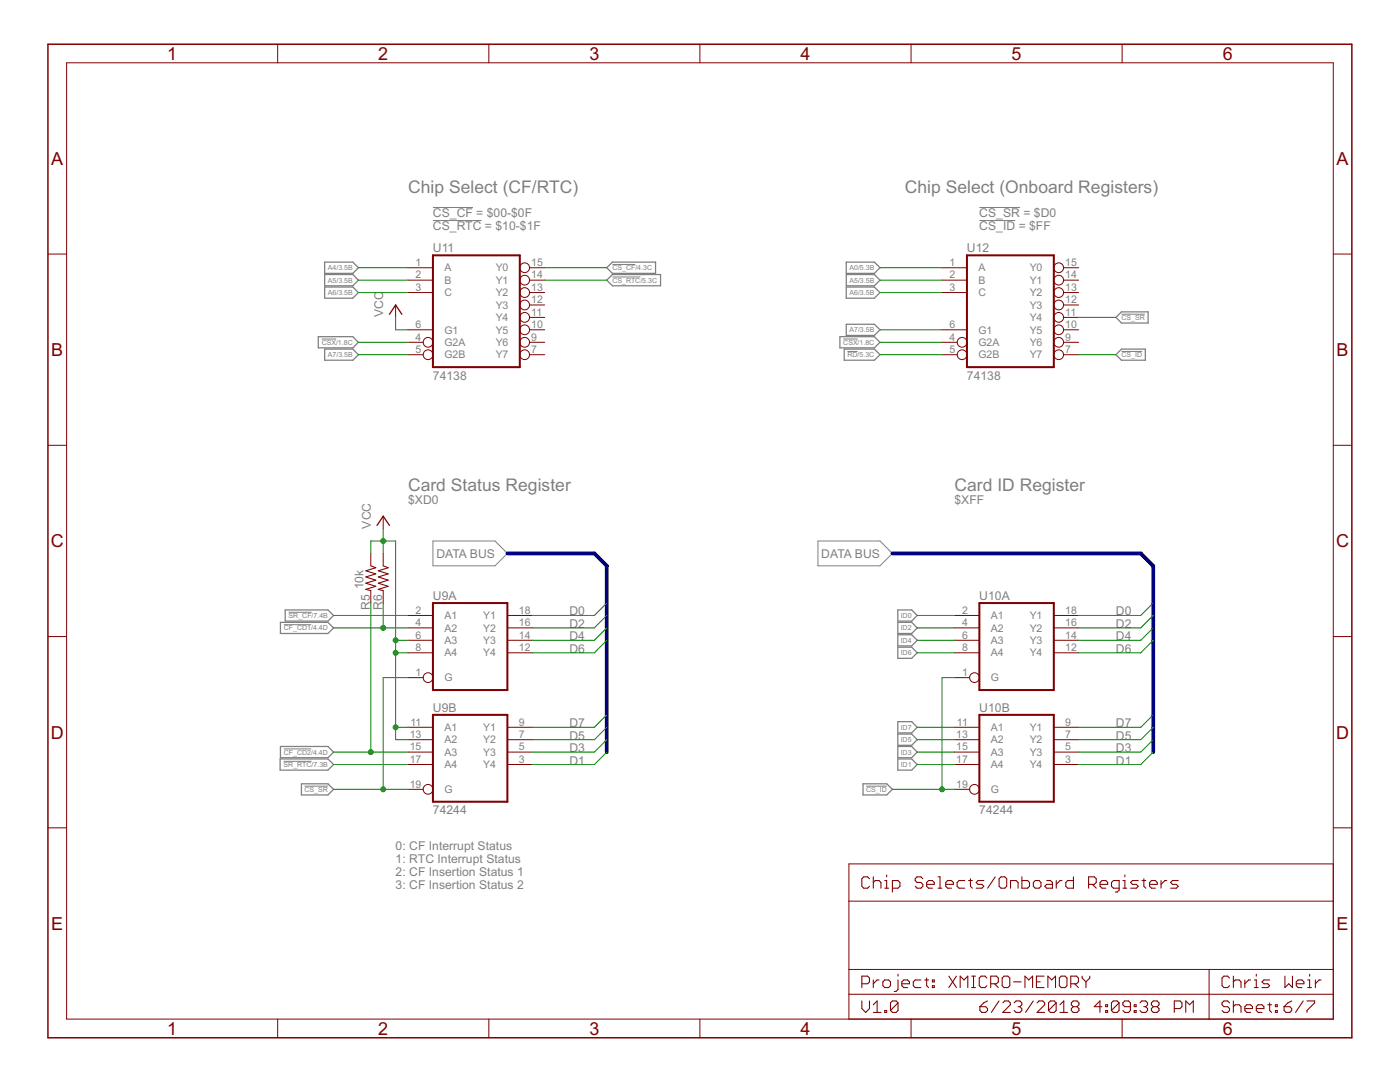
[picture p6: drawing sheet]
<svg xmlns="http://www.w3.org/2000/svg" width="279mm" height="216mm" viewBox="0 0 279 216" stroke-linecap="round" stroke-linejoin="round" font-family="sans-serif">
<g fill="none" stroke="#808080" stroke-width=".2">
<path d="M86.4 41.4h8M86.4 44h9.7M122.2 52.8h4.6M122.2 55.3h5.6M195.5 41.4h8.1M195.5 44h7.1M64.2 67.6h2.9M168.3 67.6h2.9M169.1 70.1h2.1M223.8 70.1h4.1M223.8 62.7h4.7M86.4 107.9h12.4l2.5 2.5-2.5 2.5h-12.4z"/>
<path d="M163.2 107.9h12.4l2.5 2.5-2.5 2.5h-12.4zM56.6 124.7h5.5M57.6 122.2h4.6M56.6 151.9h5.6M56.6 149.4h5.5M60.8 156.9h4.6M172.8 156.9h4.2"/>
</g>
<g fill="none" stroke="#808080" stroke-width=".25">
<path d="M64.8 52.3h5.6l1.1 1.1-1.1 1.1h-5.6zM64.8 54.8h5.6l1.1 1.1-1.1 1.1h-5.6zM64.8 57.3h5.6l1.1 1.1-1.1 1.1h-5.6zM121.1 55.9l1.1-1.1h9.6v2.2h-9.6zM121.1 53.4l1.1-1.1h8.6v2.2h-8.6zM168.9 52.3h5.6l1.1 1.1-1.1 1.1h-5.6zM168.9 54.8h5.6l1.1 1.1-1.1 1.1h-5.6zM168.9 57.3h5.6l1.1 1.1-1.1 1.1h-5.6zM63.5 67.2h6.9l1.1 1.1-1.1 1.1h-6.9zM64.8 69.7h5.6l1.1 1.1-1.1 1.1h-5.6zM167.6 67.2h6.9l1.1 1.1-1.1 1.1h-6.9zM168.5 69.7h6l1.1 1.1-1.1 1.1h-6z"/>
<path d="M168.9 64.7h5.6l1.1 1.1-1.1 1.1h-5.6zM222.7 63.3l1.1-1.1h5.3v2.3h-5.3zM223.8 69.7h4.8v2.2h-4.8l-1.1-1.1zM56 124.2h9.4l1.2 1.1-1.2 1.1h-9.4zM56.9 121.7h8.5l1.2 1.1-1.2 1.1h-8.5zM179.2 129.1h2.7l1.1 1.2-1.1 1.1h-2.7zM179.2 121.7h2.7l1.1 1.1-1.1 1.1h-2.7zM179.2 124.2h2.7l1.1 1.1-1.1 1.1h-2.7zM179.2 126.7h2.7l1.1 1.1-1.1 1.1h-2.7zM55.9 151.4h9.5l1.2 1.1-1.2 1.2h-9.5zM56 148.9h9.4l1.2 1.2-1.2 1.1h-9.4zM60.2 156.4h5.2l1.2 1.1-1.2 1.1h-5.2z"/>
<path d="M172.2 156.4h4.8l1.1 1.1-1.1 1.1h-4.8zM179.2 144h2.7l1.1 1.1-1.1 1.1h-2.7zM179.2 146.5h2.7l1.1 1.1-1.1 1.1h-2.7zM179.2 148.9h2.7l1.1 1.2-1.1 1.1h-2.7zM179.2 151.4h2.7l1.1 1.1-1.1 1.2h-2.7z"/>
</g>
<path d="M9.6 8.8h260.2v198.3h-260.2z" fill="none" stroke="#800000" stroke-width=".3"/>
<g fill="none" stroke="#800000" stroke-width=".2">
<path d="M13.3 12.5h252.8v190.8h-252.8zM55.4 8.8v3.7M97.6 8.8v3.7M139.7 8.8v3.7M181.8 8.8v3.7M223.9 8.8v3.7M9.6 50.7h3.7M81.4 53.4h5M81.4 55.9h5M81.4 58.4h5M105.7 53.4h3M105.7 55.9h3"/>
<path d="M105.7 58.4h3M188 53.4h5M188 55.9h5M188 58.4h5M212.3 53.4h3M212.3 55.9h3M212.3 58.4h3M266.1 50.7h3.7M79 60.9v2.4M81.4 68.3h3.1M81.4 70.8h3.1M81.4 65.8h5"/>
<path d="M105.7 68.3h3M105.7 70.8h3M105.7 65.8h3M105.7 63.3h3M105.7 60.9h3M188 68.3h3M188 70.8h3M188 65.8h5M212.3 68.3h3M212.3 70.8h3M212.3 65.8h3M212.3 63.3h3"/>
<path d="M212.3 60.9h3M9.6 88.9h3.7M266.1 88.9h3.7M74 110.4v2.5M74 117.9v2.4M76.5 103v2.5M76.5 110.4v2.5M76.5 117.9v2.4M9.6 127h3.7M81.4 135.2h3.1M81.4 122.8h5M81.4 125.3h5"/>
<path d="M81.4 127.8h5M81.4 130.3h5M101.3 122.8h4.9M101.3 125.3h4.9M101.3 127.8h4.9M101.3 130.3h4.9M190.5 135.2h3M190.5 122.8h5M190.5 125.3h5M190.5 127.8h5M190.5 130.3h5M210.3 122.8h5"/>
<path d="M210.3 125.3h5M210.3 127.8h5M210.3 130.3h5M266.1 127h3.7M81.4 157.5h3.1M81.4 145.1h5M81.4 147.6h5M81.4 150.1h5M81.4 152.5h5M101.3 145.1h4.9M101.3 147.6h4.9M101.3 150.1h4.9"/>
<path d="M101.3 152.5h4.9M190.5 157.5h3M190.5 145.1h5M190.5 147.6h5M190.5 150.1h5M190.5 152.5h5M210.3 145.1h5M210.3 147.6h5M210.3 150.1h5M210.3 152.5h5M9.6 165.2h3.7M169.4 179.8h96.7"/>
<path d="M266.1 165.2h3.7M266.1 172.4h-96.7v30.9M169.4 193.4h96.7M169.4 198.4h96.7M241.3 193.4v9.9M55.4 203.3v3.8M97.6 203.3v3.8M139.7 203.3v3.8M181.8 203.3v3.8M223.9 203.3v3.8"/>
<circle cx="104.7" cy="53.4" r=".97"/>
<circle cx="104.7" cy="58.4" r=".97"/>
<circle cx="104.7" cy="55.9" r=".97"/>
<circle cx="211.3" cy="58.4" r=".97"/>
<circle cx="211.3" cy="55.9" r=".97"/>
<circle cx="211.3" cy="53.4" r=".97"/>
<circle cx="85.4" cy="68.3" r=".97"/>
<circle cx="85.4" cy="70.8" r=".97"/>
<circle cx="104.7" cy="63.3" r=".97"/>
<circle cx="104.7" cy="70.8" r=".97"/>
<circle cx="104.7" cy="68.3" r=".97"/>
<circle cx="104.7" cy="65.8" r=".97"/>
<circle cx="104.7" cy="60.9" r=".97"/>
<circle cx="192" cy="68.3" r=".97"/>
<circle cx="192" cy="70.8" r=".97"/>
<circle cx="211.3" cy="60.9" r=".97"/>
<circle cx="211.3" cy="68.3" r=".97"/>
<circle cx="211.3" cy="65.8" r=".97"/>
<circle cx="211.3" cy="63.3" r=".97"/>
<circle cx="211.3" cy="70.8" r=".97"/>
<circle cx="85.4" cy="135.2" r=".97"/>
<circle cx="194.5" cy="135.2" r=".97"/>
<circle cx="85.4" cy="157.5" r=".97"/>
<circle cx="194.5" cy="157.5" r=".97"/>
</g>
<g fill="none" stroke="#800000" stroke-width=".21">
<path d="M74 112.9l1 .4-2 .6 2 .6-2 .6 2 .7-2 .6 2 .6-2 .6 1 .3M76.5 112.9l1 .4-2 .6 2 .6-2 .6 2 .7-2 .6 2 .6-2 .6 1 .3M173.5 175.3l-.4-.3h-.7l-.4 .3v1.5l.4 .4h.7l.4-.4M174.3 176.1l.4-.4h.7l.4 .4v1.1M174.3 175v2.2M176.6 177.2h.7M176.6 175.7h.4v1.5M177 174.6v.4M178.1 177.2h1.1l.4-.4v-.7l-.4-.4h-1.1v2.3M184.2 175.3l-.4-.3h-.8l-.4 .3v.4l.4 .4h.8l.4 .4v.3l-.4 .4h-.8l-.4-.4M184.9 176.5h1.6v-.4l-.4-.4h-.8l-.4 .4v.7l.4 .4h.8M187.2 175h.4v2.2"/>
<path d="M187.2 177.2h.8M188.7 176.5h1.6v-.4l-.4-.4h-.8l-.4 .4v.7l.4 .4h.8M192.5 175.7h-1.1l-.4 .4v.7l.4 .4h1.1M193.3 175.7h.8M193.7 175.3v1.5l.4 .4M196.3 175.7h-1.1l-.4 .4 .4 .4h.8l.3 .3-.3 .4h-1.2M198.6 175l-1.5 2.2M199.8 175h.7l.4 .3v1.5l-.4 .4h-.7l-.4-.4v-1.5zM201.7 177.2v-1.5h1.1l.4 .4v1.1M203.9 175v2.2h1.2l.4-.4v-.7l-.4-.4h-1.2M206.2 176.1l.4-.4h.8l.4 .4v.7l-.4 .4h-.8l-.4-.4zM208.9 175.7h.8l.3 .4v1.1h-1.1l-.4-.4 .4-.3h1.1"/>
<path d="M210.8 175.7v1.5M211.9 175.7h-.3l-.8 .8M214.2 175v2.2h-1.1l-.4-.4v-.7l.4-.4h1.1M217.3 176.5h1.1l.4-.4v-.8l-.4-.3h-1.1v2.2M218 176.5l.8 .7M219.5 176.5h1.6v-.4l-.4-.4h-.8l-.4 .4v.7l.4 .4h.8M223.4 177.2h-1.2l-.4-.4v-.7l.4-.4h1.2v1.9l-.4 .4h-.4M224.1 177.2h.8M224.1 175.7h.4v1.5M224.5 174.6v.4M227.2 175.7h-1.2l-.4 .4 .4 .4h.8l.4 .3-.4 .4h-1.2M227.9 175.7h.8"/>
<path d="M228.3 175.3v1.5l.4 .4M229.4 176.5h1.5v-.4l-.3-.4h-.8l-.4 .4v.7l.4 .4h.8M231.7 175.7v1.5M232.9 175.7h-.4l-.8 .8M235.1 175.7h-1.1l-.4 .4 .4 .4h.8l.3 .3-.3 .4h-1.2M172 196.3h1.1l.4-.4v-.7l-.4-.4h-1.1v2.3M172 199.7v1.6l.8 .7 .7-.7v-1.6M174.3 195.5v1.6M175.4 195.5h-.4l-.7 .8M176.6 195.5h.7l.4 .4v.8l-.4 .4h-.7l-.4-.4v-.8zM179.2 195.5v1.9l-.4 .4h-.3M179.2 194.4v.4"/>
<path d="M180 196.3h1.5v-.4l-.4-.4h-.7l-.4 .4v.8l.4 .4h.7M183.8 195.5h-1.2l-.3 .4v.8l.3 .4h1.2M184.6 195.5h.7M184.9 195.2v1.5l.4 .4M186.1 195.5h.4v.4h-.4zM186.1 196.7h.4v.4h-.4zM189.4 194.8l1.5 2.3M190.9 194.8l-1.5 2.3M191.6 197.1v-2.3l.8 .7 .7-.7v2.3M193.9 194.8h.8M193.9 197.1h.8M194.3 194.8v2.3"/>
<path d="M197 195.2l-.4-.4h-.8l-.4 .4v1.5l.4 .4h.8l.4-.4M197.1 199.7l-.8 .4-.7 .8M197.7 196.3h1.2l.3-.4v-.7l-.3-.4h-1.2v2.3M198.5 196.3l.7 .8M199.4 199.7l-1.6 2.3M200.4 194.8h.7l.4 .4v1.5l-.4 .4h-.7l-.4-.4v-1.5zM202.3 195.9h1.5M204.6 197.1v-2.3l.7 .7 .8-.7v2.3M206.2 199.7l-1.5 2.3M206.8 195.9h.8M208.4 194.8h-1.6v2.3h1.6M209.1 197.1v-2.3l.8 .7 .8-.7v2.3"/>
<path d="M211.8 194.8h.8l.3 .4v1.5l-.3 .4h-.8l-.4-.4v-1.5zM213.7 196.3h1.1l.4-.4v-.7l-.4-.4h-1.1v2.3M214.5 196.3l.7 .8M216 194.8v.4l.7 .7M216.7 195.9v1.2M217.5 194.8v.4l-.8 .7M245.4 195.2l-.4-.4h-.7l-.4 .4v1.5l.4 .4h.7l.4-.4M246.1 195.9l.4-.4h.8l.4 .4v1.2M246.1 194.8v2.3M246.1 199.7v2.3M248.4 195.5v1.6M249.6 195.5h-.4l-.8 .8"/>
<path d="M250.3 195.5h.4v1.6M250.3 197.1h.8M250.7 194.4v.4M253.4 195.5h-1.2l-.3 .4 .3 .4h.8l.4 .4-.4 .4h-1.1M256.4 194.8v2.3l.8-.8 .7 .8v-2.3M257.8 199.7l-.8 .4-.7 .8M258.7 196.3h1.5v-.4l-.4-.4h-.7l-.4 .4v.8l.4 .4h.7M260.1 199.7l-1.5 2.3M260.8 199.7h1.6v.4l-1.6 1.5v.4M261 195.5h.4v1.6M261 197.1h.7M261.4 194.4v.4"/>
<path d="M262.5 195.5v1.6M263.7 195.5h-.4l-.8 .8M174.3 200.5l.7-.8v2.3M174.3 202h1.5M176.6 201.6h.4v.4h-.4zM179.2 200.1l-.4-.4h-.7l-.4 .4v1.5M179.2 200.1v1.5l-.4 .4h-.7l-.4-.4M179.2 200.1l-1.5 1.5M195.6 200.9h1.1l.4 .4v.3l-.4 .4h-.8l-.3-.4zM200.1 200.1l.4-.4h.8l.3 .4v.4l-1.5 1.5h1.5M202.4 200.1l.4-.4h.7l.4 .4v.4l-.4 .4M203.2 200.9h.3"/>
<path d="M203.5 200.9l.4 .4v.3l-.4 .4h-.7l-.4-.4M207 200.1l.3-.4h.8l.4 .4v.4l-1.5 1.5h1.5M210.8 200.1v1.5l-.4 .4h-.8l-.3-.4M210.8 200.1l-.4-.4h-.8l-.3 .4v1.5M210.8 200.1l-1.5 1.5M211.5 202h1.6M211.5 200.5l.8-.8v2.3M214.2 200.9l-.4 .4v.3l.4 .4h.7l.4-.4v-.3l-.4-.4M214.2 200.9l-.4-.4v-.4l.4-.4h.7l.4 .4v.4l-.4 .4M214.2 200.9h.7M219.9 200.9h-1.5l1.1-1.2v2.3M220.7 201.6h.3v.4h-.3z"/>
<path d="M220.7 200.5h.3v.4h-.3zM223.3 200.1l-.4-.4h-.7l-.4 .4v1.5M223.3 200.1v1.5l-.4 .4h-.7l-.4-.4M223.3 200.1l-1.5 1.5M225.6 200.9h-1.1l-.4-.4v-.4l.4-.4h.7l.4 .4v1.5l-.4 .4h-.7l-.4-.4M226.4 201.6h.3v.4h-.3zM226.4 200.5h.3v.4h-.3zM227.5 200.1l.4-.4h.7l.4 .4v.4l-.4 .4M228.3 200.9h.3M228.6 200.9l.4 .4v.3l-.4 .4h-.7l-.4-.4M230.2 200.9l-.4 .4v.3l.4 .4h.7l.4-.4v-.3l-.4-.4M230.2 200.9l-.4-.4v-.4l.4-.4h.7l.4 .4v.4l-.4 .4"/>
<path d="M230.2 200.9h.7M234.4 201.3h1.1l.4-.4v-.8l-.4-.4h-1.1v2.3M236.6 202v-2.3l.8 .8 .7-.8v2.3M245.4 200.1l-.4-.4h-.7l-.4 .4v.4l.4 .4h.7l.4 .4v.3l-.4 .4h-.7l-.4-.4M246.1 200.9l.4-.4h.8l.4 .4v1.1M248.4 201.3h1.6v-.4l-.4-.4h-.8l-.4 .4v.7l.4 .4h.8M250.7 201.3h1.5v-.4l-.3-.4h-.8l-.4 .4v.7l.4 .4h.8M253 200.5h.8M253.4 200.1v1.5l.4 .4M254.5 201.6h.4v.4h-.4zM254.5 200.5h.4v.4h-.4zM256.3 200.9h1.1l.4 .4v.3l-.4 .4h-.8l-.3-.4z"/>
</g>
<path d="M86.4 50.9h17.3v22.4h-17.3zM193 50.9h17.3v22.4h-17.3zM86.4 120.3h14.9v17.4h-14.9zM195.5 120.3h14.8v17.4h-14.8zM86.4 142.6h14.9v17.4h-14.9zM195.5 142.6h14.8v17.4h-14.8z" fill="none" stroke="#800000" stroke-width=".4"/>
<path d="M77.7 62.7l1.3-1.8 1.2 1.8M75.2 104.8l1.3-1.8 1.2 1.8" fill="none" stroke="#800000" stroke-width=".25"/>
<path d="M101.3 110.4h17.3l2.5 2.5v37.2M178.1 110.4h49.6l2.4 2.5v37.2" fill="none" stroke="#000080" stroke-width=".76"/>
<g fill="none" stroke="#008000" stroke-width=".2">
<path d="M71.5 58.4h9.9M71.5 55.9h9.9M71.5 53.4h9.9M108.7 55.9h12.4M108.7 53.4h12.4M175.6 58.4h12.4M175.6 55.9h12.4M175.6 53.4h12.4M71.5 70.8h9.9M71.5 68.3h9.9M79 63.3v2.5h2.4M175.6 70.8h12.4"/>
<path d="M175.6 65.8h12.4M175.6 68.3h12.4M215.3 70.8h7.4M215.3 63.3h7.4M74 110.4v-2.5h5v39.7h2.4M76.5 105.5v4.9M66.6 125.3h14.8M66.6 122.8h14.8M74 120.3v29.8M76.5 120.3v5M79 130.3h2.4M79 127.8h2.4"/>
<path d="M81.4 135.2h-4.9v22.3M121.1 127.8l-2.5 2.5h-12.4M121.1 125.3l-2.5 2.5h-12.4M121.1 122.8l-2.5 2.5h-12.4M121.1 120.3l-2.5 2.5h-12.4M183 130.3h7.5M183 127.8h7.5M183 125.3h7.5M183 122.8h7.5M190.5 135.2h-2.5v22.3M230.1 127.8l-2.4 2.5h-12.4M230.1 125.3l-2.4 2.5h-12.4"/>
<path d="M230.1 122.8l-2.4 2.5h-12.4M230.1 120.3l-2.4 2.5h-12.4M66.6 157.5h14.8M66.6 150.1h14.8M66.6 152.5h14.8M79 145.1h2.4M121.1 145.1l-2.5 2.5h-12.4M121.1 142.6l-2.5 2.5h-12.4M121.1 147.6l-2.5 2.5h-12.4M121.1 150.1l-2.5 2.4h-12.4M178.1 157.5h12.4M183 147.6h7.5"/>
<path d="M183 145.1h7.5M183 150.1h7.5M183 152.5h7.5M230.1 145.1l-2.4 2.5h-12.4M230.1 142.6l-2.4 2.5h-12.4M230.1 147.6l-2.4 2.5h-12.4M230.1 150.1l-2.4 2.4h-12.4"/>
</g>
<g fill="#008000" stroke="#008000" stroke-width=".2">
<circle cx="79" cy="145.1" r=".49"/>
<circle cx="79" cy="130.3" r=".49"/>
<circle cx="79" cy="127.8" r=".49"/>
<circle cx="76.5" cy="107.9" r=".49"/>
<circle cx="188" cy="157.5" r=".49"/>
<circle cx="76.5" cy="157.5" r=".49"/>
<circle cx="76.5" cy="125.3" r=".49"/>
<circle cx="74" cy="150.1" r=".49"/>
</g>
<g font-size="4" fill="#800000">
<text x="33.4" y="11.9">1</text>
<text x="75.5" y="11.9">2</text>
<text x="117.6" y="11.9">3</text>
<text x="159.8" y="11.9">4</text>
<text x="201.9" y="11.9">5</text>
<text x="244" y="11.9">6</text>
<text x="10.2" y="32.9">A</text>
<text x="266.8" y="32.9">A</text>
<text x="10.2" y="71.1">B</text>
<text x="266.8" y="71.1">B</text>
<text x="10.1" y="109.2">C</text>
<text x="266.6" y="109.2">C</text>
<text x="10.1" y="147.4">D</text>
<text x="266.6" y="147.4">D</text>
<text x="10.2" y="185.5">E</text>
<text x="266.8" y="185.5">E</text>
<text x="33.4" y="206.5">1</text>
<text x="75.5" y="206.5">2</text>
<text x="117.6" y="206.5">3</text>
<text x="159.8" y="206.5">4</text>
<text x="201.9" y="206.5">5</text>
<text x="244" y="206.5">6</text>
</g>
<g font-size="3.9" fill="#808080">
<text x="81.4" y="38.6">Chip Select (CF/RTC)</text>
<text x="180.6" y="38.6">Chip Select (Onboard Registers)</text>
<text x="81.4" y="98">Card Status Register</text>
<text x="190.5" y="98">Card ID Register</text>
</g>
<g font-size="2.7" fill="#808080">
<text x="86.4" y="43.4">CS_CF = $00-$0F</text>
<text x="86.4" y="46">CS_RTC = $10-$1F</text>
<text x="195.4" y="43.4">CS_SR = $D0</text>
<text x="195.4" y="46">CS_ID = $FF</text>
<text x="86.4" y="50.3">U11</text>
<text x="193" y="50.3">U12</text>
<text x="76.5" y="63.3" transform="rotate(-90 76.5 63.3)">VCC</text>
<text x="86.4" y="75.7">74138</text>
<text x="193" y="75.7">74138</text>
<text x="81.4" y="100.5">$XD0</text>
<text x="190.5" y="100.5">$XFF</text>
<text x="74" y="105.5" transform="rotate(-90 74 105.5)">VCC</text>
<text x="87.1" y="111.3">DATA BUS</text>
<text x="163.9" y="111.3">DATA BUS</text>
<text x="72.5" y="117.6" transform="rotate(-90 72.5 117.6)">10k</text>
<text x="86.4" y="119.7">U9A</text>
<text x="195.4" y="119.7">U10A</text>
<text x="73.8" y="121.7" transform="rotate(-90 73.8 121.7)">R5</text>
<text x="76.3" y="121.7" transform="rotate(-90 76.3 121.7)">R6</text>
<text x="113.7" y="125.3">D2</text>
<text x="113.7" y="122.8">D0</text>
<text x="222.7" y="125.3">D2</text>
<text x="222.7" y="122.8">D0</text>
<text x="113.7" y="130.2">D6</text>
<text x="113.7" y="127.8">D4</text>
<text x="222.7" y="130.2">D6</text>
<text x="222.7" y="127.8">D4</text>
<text x="86.4" y="142">U9B</text>
<text x="195.4" y="142">U10B</text>
<text x="113.7" y="145.1">D7</text>
<text x="113.7" y="147.6">D5</text>
<text x="222.7" y="145.1">D7</text>
<text x="222.7" y="147.6">D5</text>
<text x="113.7" y="150.1">D3</text>
<text x="113.7" y="152.6">D1</text>
<text x="222.7" y="150.1">D3</text>
<text x="222.7" y="152.6">D1</text>
<text x="86.4" y="162.5">74244</text>
<text x="195.4" y="162.5">74244</text>
<text x="79" y="169.5">0: CF Interrupt Status</text>
<text x="79" y="172.1">1: RTC Interrupt Status</text>
<text x="79" y="174.7">2: CF Insertion Status 1</text>
<text x="79" y="177.3">3: CF Insertion Status 2</text>
</g>
<g font-size="2.3" fill="#808080">
<text x="83" y="53.1">1</text>
<text x="106" y="53.1">15</text>
<text x="189.5" y="53.1">1</text>
<text x="212.6" y="53.1">15</text>
<text x="83" y="55.6">2</text>
<text x="83" y="58">3</text>
<text x="88.7" y="54.2">A</text>
<text x="88.7" y="56.6">B</text>
<text x="88.7" y="59.1">C</text>
<text x="98.9" y="59.1">Y2</text>
<text x="98.9" y="56.6">Y1</text>
<text x="98.9" y="54.2">Y0</text>
<text x="106" y="58">13</text>
<text x="106" y="55.6">14</text>
<text x="189.5" y="55.6">2</text>
<text x="189.5" y="58">3</text>
<text x="195.2" y="54.2">A</text>
<text x="195.2" y="56.6">B</text>
<text x="195.2" y="59.1">C</text>
<text x="205.5" y="59.1">Y2</text>
<text x="205.5" y="56.6">Y1</text>
<text x="205.5" y="54.2">Y0</text>
<text x="212.6" y="58">13</text>
<text x="212.6" y="55.6">14</text>
<text x="83" y="65.5">6</text>
<text x="98.9" y="64.1">Y4</text>
<text x="98.9" y="61.6">Y3</text>
<text x="106" y="65.5">10</text>
<text x="106" y="63">11</text>
<text x="106" y="60.5">12</text>
<text x="189.5" y="65.5">6</text>
<text x="205.5" y="64.1">Y4</text>
<text x="205.5" y="61.6">Y3</text>
<text x="212.6" y="65.5">10</text>
<text x="212.6" y="63">11</text>
<text x="212.6" y="60.5">12</text>
<text x="83" y="67.9">4</text>
<text x="83" y="70.4">5</text>
<text x="88.7" y="69">G2A</text>
<text x="88.7" y="71.5">G2B</text>
<text x="88.7" y="66.6">G1</text>
<text x="98.9" y="71.5">Y7</text>
<text x="98.9" y="69">Y6</text>
<text x="98.9" y="66.6">Y5</text>
<text x="106" y="70.4">7</text>
<text x="106" y="67.9">9</text>
<text x="189.5" y="67.9">4</text>
<text x="189.5" y="70.4">5</text>
<text x="195.2" y="69">G2A</text>
<text x="195.2" y="71.5">G2B</text>
<text x="195.2" y="66.6">G1</text>
<text x="205.5" y="71.5">Y7</text>
<text x="205.5" y="69">Y6</text>
<text x="205.5" y="66.6">Y5</text>
<text x="212.6" y="70.4">7</text>
<text x="212.6" y="67.9">9</text>
<text x="83" y="122.5">2</text>
<text x="83" y="124.9">4</text>
<text x="88.7" y="123.6">A1</text>
<text x="96.4" y="123.6">Y1</text>
<text x="103.5" y="124.9">16</text>
<text x="103.5" y="122.5">18</text>
<text x="192" y="122.5">2</text>
<text x="192" y="124.9">4</text>
<text x="197.7" y="123.6">A1</text>
<text x="205.5" y="123.6">Y1</text>
<text x="212.6" y="124.9">16</text>
<text x="212.6" y="122.5">18</text>
<text x="83" y="127.4">6</text>
<text x="83" y="129.9">8</text>
<text x="88.7" y="126">A2</text>
<text x="88.7" y="128.5">A3</text>
<text x="88.7" y="131">A4</text>
<text x="96.4" y="131">Y4</text>
<text x="96.4" y="128.5">Y3</text>
<text x="96.4" y="126">Y2</text>
<text x="103.5" y="129.9">12</text>
<text x="103.5" y="127.4">14</text>
<text x="192" y="127.4">6</text>
<text x="192" y="129.9">8</text>
<text x="197.7" y="126">A2</text>
<text x="197.7" y="128.5">A3</text>
<text x="197.7" y="131">A4</text>
<text x="205.5" y="131">Y4</text>
<text x="205.5" y="128.5">Y3</text>
<text x="205.5" y="126">Y2</text>
<text x="212.6" y="129.9">12</text>
<text x="212.6" y="127.4">14</text>
<text x="83" y="134.9">1</text>
<text x="88.7" y="135.9">G</text>
<text x="192" y="134.9">1</text>
<text x="197.7" y="135.9">G</text>
<text x="81.8" y="147.3">13</text>
<text x="81.8" y="149.7">15</text>
<text x="81.9" y="144.8">11</text>
<text x="88.7" y="145.9">A1</text>
<text x="88.7" y="148.3">A2</text>
<text x="96.4" y="148.3">Y2</text>
<text x="96.4" y="145.9">Y1</text>
<text x="103.5" y="149.7">5</text>
<text x="103.5" y="147.3">7</text>
<text x="103.5" y="144.8">9</text>
<text x="190.8" y="147.3">13</text>
<text x="190.8" y="149.7">15</text>
<text x="191" y="144.8">11</text>
<text x="197.7" y="145.9">A1</text>
<text x="197.7" y="148.3">A2</text>
<text x="205.5" y="148.3">Y2</text>
<text x="205.5" y="145.9">Y1</text>
<text x="212.6" y="149.7">5</text>
<text x="212.6" y="147.3">7</text>
<text x="212.6" y="144.8">9</text>
<text x="81.8" y="152.2">17</text>
<text x="88.7" y="150.8">A3</text>
<text x="88.7" y="153.3">A4</text>
<text x="96.4" y="153.3">Y4</text>
<text x="96.4" y="150.8">Y3</text>
<text x="103.5" y="152.2">3</text>
<text x="190.8" y="152.2">17</text>
<text x="197.7" y="150.8">A3</text>
<text x="197.7" y="153.3">A4</text>
<text x="205.5" y="153.3">Y4</text>
<text x="205.5" y="150.8">Y3</text>
<text x="212.6" y="152.2">3</text>
<text x="81.8" y="157.2">19</text>
<text x="88.7" y="158.3">G</text>
<text x="190.8" y="157.2">19</text>
<text x="197.7" y="158.3">G</text>
</g>
<g font-size="1.6" fill="#808080">
<text x="65.4" y="53.9">A4/3.5B</text>
<text x="122.2" y="53.9">CS_CF/4.3C</text>
<text x="169.5" y="53.9">A0/5.3B</text>
<text x="65.4" y="58.9">A6/3.5B</text>
<text x="65.4" y="56.4">A5/3.5B</text>
<text x="122.2" y="56.4">CS_RTC/5.3C</text>
<text x="169.5" y="58.9">A6/3.5B</text>
<text x="169.5" y="56.4">A5/3.5B</text>
<text x="223.8" y="63.8">CS_SR</text>
<text x="64.2" y="68.8">CSX/1.8C</text>
<text x="65.4" y="71.3">A7/3.5B</text>
<text x="168.3" y="68.8">CSX/1.8C</text>
<text x="169.1" y="71.3">RD/5.3C</text>
<text x="169.5" y="66.3">A7/3.5B</text>
<text x="223.8" y="71.3">CS_ID</text>
<text x="56.6" y="125.8">CF_CD1/4.4D</text>
<text x="57.6" y="123.3">SR_CF/7.4B</text>
<text x="179.8" y="123.3">ID0</text>
<text x="179.8" y="125.8">ID2</text>
<text x="179.8" y="130.7">ID6</text>
<text x="179.8" y="128.3">ID4</text>
<text x="179.8" y="145.6">ID7</text>
<text x="179.8" y="148.1">ID5</text>
<text x="56.6" y="153.1">SR_RTC/7.3B</text>
<text x="56.6" y="150.6">CF_CD2/4.4D</text>
<text x="179.8" y="150.6">ID3</text>
<text x="179.8" y="153.1">ID1</text>
<text x="60.8" y="158">CS_SR</text>
<text x="172.9" y="158">CS_ID</text>
</g>
</svg>
